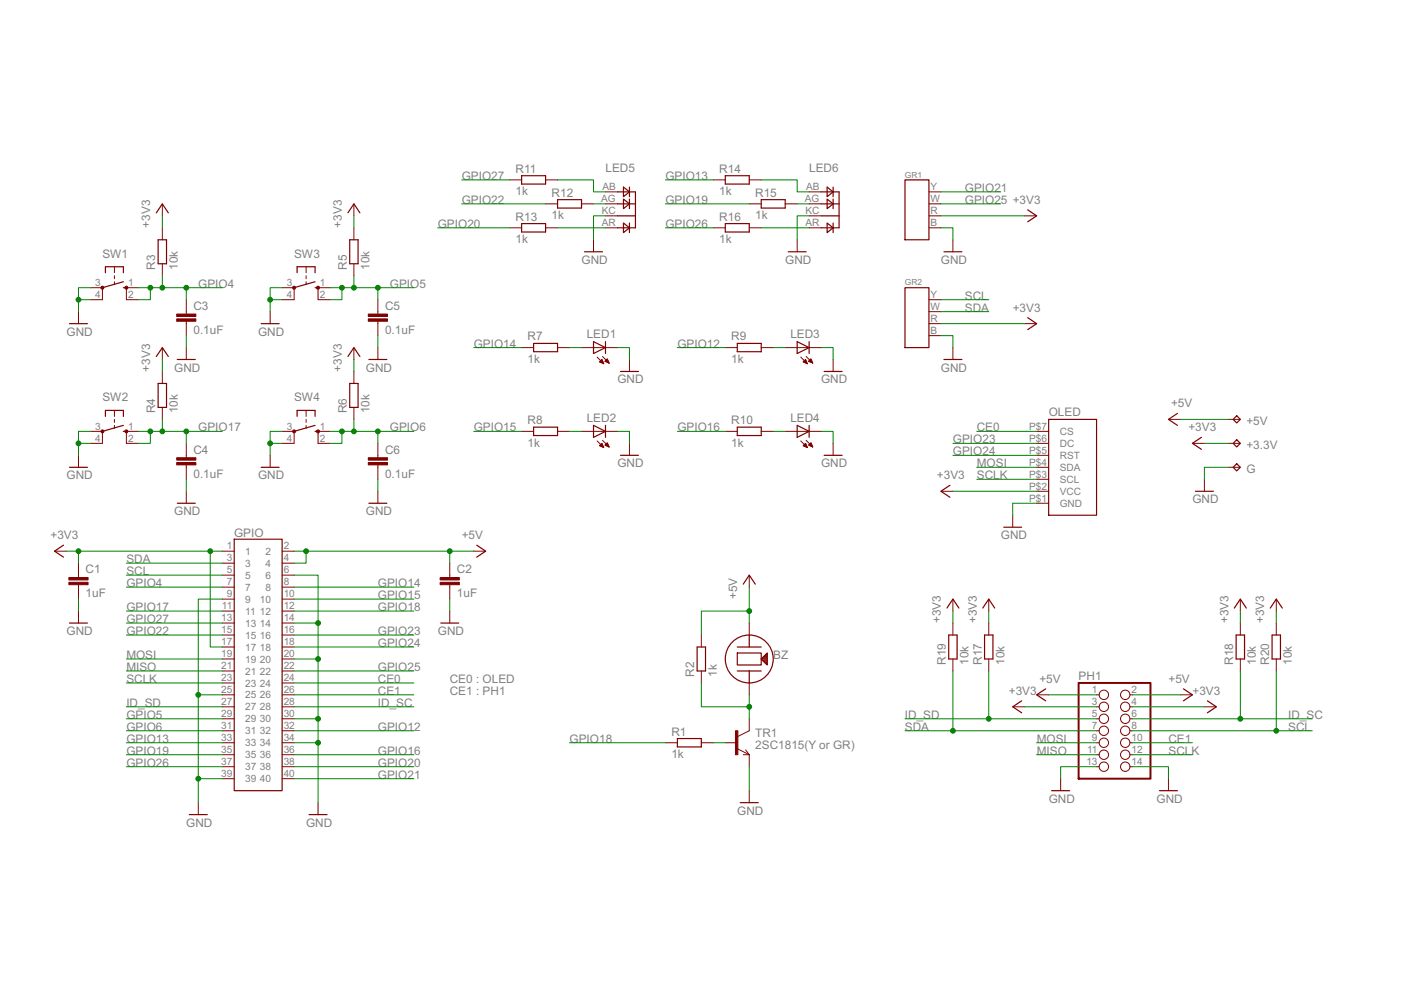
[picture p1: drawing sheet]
<svg xmlns="http://www.w3.org/2000/svg" width="297mm" height="210mm" viewBox="0 0 297 210" stroke-linecap="round" stroke-linejoin="round" font-family="sans-serif">
<g fill="none" stroke="#800000" stroke-width=".25">
<path d="M110.6 37.3h5.1v1.7h-5.1zM132.2 39.7l1.3 1-1.3 1zM133.5 39.7v2M153.8 37.3h5.1v1.7h-5.1zM175.4 39.7l1.2 1-1.2 1zM176.6 39.7v2M191.9 38.1h5.1v12.7h-5.1zM22.4 57.8v-1.2h3.8v1.2M26.2 59.7l-4.5 1.3M33.1 45.1l1.3-1.9 1.3 1.9M33.5 50.8h1.8v5.1h-1.8zM63 57.8v-1.2h3.8v1.2"/>
<path d="M66.8 59.7l-4.4 1.3M73.8 45.1l1.2-1.9 1.3 1.9M74.1 50.8h1.8v5.1h-1.8zM110.6 47.4h5.1v1.8h-5.1zM118.2 42.3h5.1v1.8h-5.1zM123.9 53.4h3.8M130.9 40.7h3.8v7.6h-3.8M130.9 43.2h3.8M130.9 45.8h3.8M132.2 42.2l1.3 1-1.3 1zM132.2 47.3l1.3 1-1.3 1zM133.5 42.2v2"/>
<path d="M133.5 47.3v2M153.8 47.4h5.1v1.8h-5.1zM161.4 42.3h5.1v1.8h-5.1zM167.1 53.4h3.8M174.1 40.7h3.8v7.6h-3.8M174.1 43.2h3.8M174.1 45.8h3.8M175.4 42.2l1.2 1-1.2 1zM175.4 47.3l1.2 1-1.2 1zM176.6 42.2v2M176.6 47.3v2M200.1 53.4h3.8"/>
<path d="M217.9 44.5l1.9 1.3-1.9 1.2M14.7 68.6h3.8M26.2 61h.6M33.1 75.6l1.3-1.9 1.3 1.9M37.6 76.2h3.8M55.4 68.6h3.8M66.8 61h.6M73.8 75.6l1.2-1.9 1.3 1.9M78.2 76.2h3.8M113.1 72.8h5.1v1.8h-5.1zM125.8 72.4l2.6 1.3-2.6 1.3zM128.4 72.4v2.6"/>
<path d="M131.6 78.8h3.8M156.3 72.8h5.1v1.8h-5.1zM169 72.4l2.6 1.3-2.6 1.3zM171.6 72.4v2.6M174.7 78.8h3.8M191.9 61h5.1v12.7h-5.1zM200.1 76.2h3.8M217.9 67.4l1.9 1.2-1.9 1.3M14.7 99.1h3.8M22.4 88.3v-1.3h3.8v1.3M26.2 91.5h.6M26.2 90.2l-4.5 1.3"/>
<path d="M33.5 81.3h1.8v5.1h-1.8zM55.4 99.1h3.8M63 88.3v-1.3h3.8v1.3M66.8 90.2l-4.4 1.3M66.8 91.5h.6M74.1 81.3h1.8v5.1h-1.8zM113.1 90.6h5.1v1.8h-5.1zM125.8 90.2l2.6 1.3-2.6 1.2zM128.4 90.2v2.5M131.6 96.5h3.8M156.3 90.6h5.1v1.8h-5.1zM169 90.2l2.6 1.3-2.6 1.2z"/>
<path d="M171.6 90.2v2.5M174.7 96.5h3.8M222.3 88.9h10.2v20.3h-10.2zM249.6 87.7l-1.9 1.2 1.9 1.3M254.7 92.7l-1.9 1.3 1.9 1.3M262.2 88.2l.8 .7-.8 .8-.7-.8zM262.2 93.2l.8 .8-.8 .8-.7-.8zM262.2 98.3l.8 .8-.8 .7-.7-.7zM13.5 115.6l-1.9 1.3 1.9 1.2M37.6 106.7h3.8M49.7 114.3h10.1v53.3h-10.1zM78.2 106.7h3.8"/>
<path d="M101.1 115.6l1.9 1.3-1.9 1.2M201.4 102.9l-1.9 1.3 1.9 1.2M212.8 111.8h3.8M253.4 104.2h3.9M14.7 132.1h3.8M93.5 132.1h3.8M147.8 137.2h1.8v5.1h-1.8zM156.3 137.2h5.1M156.3 138.5h5.1v2.5h-5.1zM157.6 123.8l1.3-1.9 1.2 1.9M158.9 134.6v2.6M161.4 139.7l1.3-1.2v2.5z"/>
<path d="M161.4 139.7h1.3M161.6 139.9h1.1M161.6 139.5h1.1M161.9 139.2h.8M162.1 139h.6M162.3 138.8h.4M162.5 138.6h.2M200.8 128.9l1.2-1.9 1.3 1.9M201.1 134.6h1.8v5.1h-1.8zM208.4 128.9l1.2-1.9 1.3 1.9M208.7 134.6h1.8v5.1h-1.8zM261.7 128.9l1.3-1.9 1.2 1.9"/>
<path d="M262.1 134.6h1.8v5.1h-1.8zM269.3 128.9l1.3-1.9 1.3 1.9M269.7 134.6h1.8v5.1h-1.8zM143.6 156.6h5.1v1.8h-5.1zM156.3 142.3h5.1M158.9 142.3v2.5M161.8 140.1h.9M162 140.4h.7M162.2 140.6h.5M162.5 140.8h.2M216.6 148.6l-1.9 1.3 1.9 1.2M221.7 146.1l-1.9 1.2 1.9 1.3"/>
<path d="M250.9 146.1l1.9 1.2-1.9 1.3M256 148.6l1.9 1.3-1.9 1.2M40.1 172.7h3.8M65.5 172.7h3.8M157 170.2h3.8M223 167.6h3.8M245.8 167.6h3.8"/>
<circle cx="158.9" cy="139.7" r="5.1"/>
</g>
<g fill="none" stroke="#800000" stroke-width=".21">
<path d="M108.1 38.1h2.5M115.7 38.1h2.5M151.2 38.1h2.6M158.9 38.1h2.5M24.3 56.6v1.2M24.3 58.5v.6M24.3 59.7v.7M34.4 43.2v2.6M34.4 48.3v2.5M34.4 55.9v2.6M64.9 56.6v1.2M64.9 58.5v.6"/>
<path d="M64.9 59.7v.7M75 43.2v2.6M75 48.3v2.5M75 55.9v2.6M108.1 48.3h2.5M115.7 43.2h2.5M115.7 48.3h2.5M123.3 43.2h2.5M125.8 50.8v2.6M128.4 40.7h2.5M128.4 43.2h2.5M128.4 45.8h2.5"/>
<path d="M128.4 48.3h2.5M151.2 48.3h2.6M158.9 43.2h2.5M158.9 48.3h2.5M166.5 43.2h2.5M169 50.8v2.6M171.6 40.7h2.5M171.6 43.2h2.5M171.6 45.8h2.5M171.6 48.3h2.5M197 40.7h2.5M197 43.2h2.5"/>
<path d="M197 45.8h2.5M197 48.3h2.5M202 50.8v2.6M217.3 45.8h2.5M16.6 66.1v2.5M19.2 61h2.5v2.5h-2.5M29.3 61h-2.5v2.5h2.5M34.4 73.7v2.5M34.4 78.8v2.5M39.5 63.5v3.1M39.5 68.1v3.1M39.5 73.7v2.5"/>
<path d="M57.3 66.1v2.5M59.8 61h2.6v2.5h-2.6M70 61h-2.6v2.5h2.6M75 73.7v2.5M75 78.8v2.5M80.1 63.5v3.1M80.1 68.1v3.1M80.1 73.7v2.5M110.6 73.7h2.5M118.2 73.7h2.6M123.3 73.7h7.6M126.6 75.7l1.4 1.4"/>
<path d="M127.1 76.7h.7M127.1 76.7l.5-.5 .4 .9zM127.2 76.6h.6M127.4 76.5h.3M127.4 76.9h.5M127.5 76.4h.2M127.6 76.2h.1M127.7 77h.2M127.7 75.6l1.4 1.4M128 77.1h.1M128.2 76.6h.8M128.4 76.5h.5"/>
<path d="M128.5 76.4h.4M128.5 76.7h.5M128.6 76.2h.2M128.7 76.1h.1M128.8 76.1l.3 .9-.9-.4zM128.8 76.9h.3M129.1 77h.1M133.5 76.2v2.6M153.8 73.7h2.5M161.4 73.7h2.5M166.5 73.7h7.6M169.8 75.7l1.4 1.4"/>
<path d="M170.3 76.7h.7M170.4 76.6h.6M170.5 76.5h.4M170.6 76.9h.4M170.6 76.4h.3M170.8 76.2h.1M170.8 76.2l.4 .9-.9-.4zM170.8 77h.3M170.9 75.6l1.4 1.4M171.1 77.1h.1M171.4 76.6h.7M171.5 76.5h.6"/>
<path d="M171.7 76.4h.3M171.7 76.7h.5M171.8 76.2h.2M171.9 76.1h.1M171.9 76.1l.4 .9-.9-.4zM172 76.9h.3M172.3 77h.1M176.6 76.2v2.6M197 63.5h2.5M197 66.1h2.5M197 68.6h2.5M197 71.2h2.5"/>
<path d="M202 73.7v2.5M217.3 68.6h2.5M16.6 96.5v2.6M19.2 91.5h2.5v2.5h-2.5M24.3 87v1.3M24.3 88.9v.7M24.3 90.2v.6M29.3 91.5h-2.5v2.5h2.5M34.4 86.4v2.5M39.5 94v3M39.5 98.6v3M57.3 96.5v2.6"/>
<path d="M59.8 91.5h2.6v2.5h-2.6M64.9 87v1.3M64.9 88.9v.7M64.9 90.2v.6M70 91.5h-2.6v2.5h2.6M75 86.4v2.5M80.1 94v3M80.1 98.6v3M110.6 91.5h2.5M118.2 91.5h2.6M123.3 91.5h7.6M126.6 93.5l1.4 1.4"/>
<path d="M127.1 94.5l.5-.5 .4 .9zM127.1 94.5h.7M127.3 94.6h.6M127.3 94.3h.5M127.4 94.2h.3M127.5 94.1h.2M127.6 94.7h.3M127.7 93.4l1.4 1.4M127.8 94.8h.2M128.2 94.4l.6-.5 .3 .9zM128.3 94.3h.6M128.4 94.2h.5"/>
<path d="M128.4 94.5h.6M128.5 94.1h.4M128.7 94h.1M128.7 94.6h.4M129 94.7h.1M133.5 94v2.5M153.8 91.5h2.5M161.4 91.5h2.5M166.5 91.5h7.6M169.8 93.5l1.4 1.4M170.3 94.5h.7M170.5 94.6h.5"/>
<path d="M170.5 94.3h.4M170.6 94.2h.3M170.7 94.1h.1M170.7 94.7h.4M170.8 94l.4 .9-.9-.4zM170.9 93.4l1.4 1.4M171 94.8h.1M171.4 94.4l.5-.5 .4 .9zM171.5 94.3h.6M171.6 94.2h.5M171.6 94.5h.6M171.7 94.1h.3"/>
<path d="M171.8 94h.2M171.9 94.6h.3M172.2 94.7h.1M176.6 94v2.5M219.8 91.5h2.5M219.8 94h2.5M219.8 99.1h2.5M219.8 96.5h2.5M247.7 88.9h2.6M252.8 94h2.6M260.4 94h2.6M260.4 99.1h2.6"/>
<path d="M260.4 88.9h2.6M11.6 116.9h2.5M16.6 119.4v3M39.5 104.2v2.5M47.1 116.9h2.6M47.1 119.4h2.6M59.8 116.9h2.6M59.8 119.4h2.6M80.1 104.2v2.5M95.4 119.4v3M100.4 116.9h2.6M199.5 104.2h2.5"/>
<path d="M214.7 109.2v2.6M219.8 106.7h2.5M219.8 104.2h2.5M219.8 101.6h2.5M255.4 101.6v2.6M16.6 124v3M16.6 129.6v2.5M47.1 121.9h2.6M47.1 124.5h2.6M47.1 127h2.6M47.1 129.6h2.6M47.1 132.1h2.6"/>
<path d="M47.1 134.6h2.6M47.1 137.2h2.6M47.1 139.7h2.6M59.8 121.9h2.6M59.8 124.5h2.6M59.8 127h2.6M59.8 129.6h2.6M59.8 132.1h2.6M59.8 134.6h2.6M59.8 137.2h2.6M59.8 139.7h2.6M95.4 124v3"/>
<path d="M95.4 129.6v2.5M148.7 134.6v2.6M158.9 121.9v2.6M158.9 132.1v2.5M202 127v2.6M202 132.1v2.5M202 139.7v2.6M209.6 127v2.6M209.6 132.1v2.5M209.6 139.7v2.6M263 127v2.6M263 132.1v2.5"/>
<path d="M263 139.7v2.6M270.6 127v2.6M270.6 132.1v2.5M270.6 139.7v2.6M47.1 142.3h2.6M47.1 144.8h2.6M47.1 147.3h2.6M47.1 149.9h2.6M47.1 152.4h2.6M47.1 154.9h2.6M47.1 157.5h2.6M59.8 142.3h2.6"/>
<path d="M59.8 144.8h2.6M59.8 147.3h2.6M59.8 149.9h2.6M59.8 152.4h2.6M59.8 154.9h2.6M59.8 157.5h2.6M141.1 157.5h2.5M148.7 142.3v2.5M148.7 157.5h2.5M153.8 157.5h2.5M156.3 158.8l2.6 1.2v2.6M158.1 159l.8 1h-1.3"/>
<path d="M158.9 144.8v2.5M158.9 152.4v2.5l-2.6 1.3M214.7 149.9h2.6M219.8 147.3h2.5M232.5 147.3h.6M232.5 149.9h.6M232.5 152.4h.6M232.5 154.9h.6M232.5 157.5h.6M239.6 147.3h.5M239.6 149.9h.5M239.6 152.4h.5"/>
<path d="M239.6 154.9h.5M239.6 157.5h.5M250.3 147.3h2.5M255.4 149.9h2.5M42 170.2v2.5M47.1 160h2.6M47.1 162.6h2.6M47.1 165.1h2.6M59.8 160h2.6M59.8 162.6h2.6M59.8 165.1h2.6M67.4 170.2v2.5"/>
<path d="M158.9 167.6v2.6M224.9 165.1v2.5M232.5 160h.6M232.5 162.6h.6M239.6 160h.5M239.6 162.6h.5M247.7 165.1v2.5"/>
<circle cx="234" cy="157.5" r=".99"/>
<circle cx="234" cy="147.3" r=".99"/>
<circle cx="234" cy="149.9" r=".99"/>
<circle cx="234" cy="152.4" r=".99"/>
<circle cx="234" cy="154.9" r=".99"/>
<circle cx="238.6" cy="147.3" r=".99"/>
<circle cx="238.6" cy="149.9" r=".99"/>
<circle cx="238.6" cy="152.4" r=".99"/>
<circle cx="238.6" cy="154.9" r=".99"/>
<circle cx="238.6" cy="157.5" r=".99"/>
<circle cx="234" cy="160" r=".99"/>
<circle cx="234" cy="162.6" r=".99"/>
<circle cx="238.6" cy="160" r=".99"/>
<circle cx="238.6" cy="162.6" r=".99"/>
</g>
<g fill="#800000" stroke="#800000" stroke-width=".21">
<path d="M67.2 60.8h.5v.4h-.5z" fill-rule="evenodd"/>
<path d="M67.2 91.2h.5v.5h-.5z" fill-rule="evenodd"/>
<circle cx="21.7" cy="61" r=".33"/>
<circle cx="26.8" cy="61" r=".33"/>
<circle cx="21.7" cy="91.5" r=".33"/>
<circle cx="26.8" cy="91.5" r=".33"/>
<circle cx="62.4" cy="61" r=".33"/>
<circle cx="62.3" cy="91.5" r=".33"/>
</g>
<path d="M228.7 144.8h15.2v20.3h-15.2z" fill="none" stroke="#800000" stroke-width=".42"/>
<g fill="#800000" stroke="#800000" stroke-width=".21">
<path d="M155.9 154.9h.5v5.1h-.5z"/>
<path d="M14.6 123.5h4.1v.5h-4.1z"/>
<path d="M14.6 122.4h4.1v.6h-4.1z"/>
<path d="M93.3 123.5h4.1v.5h-4.1z"/>
<path d="M93.3 122.4h4.1v.6h-4.1z"/>
<path d="M37.5 67.6h4v.5h-4z"/>
<path d="M37.5 66.6h4v.5h-4z"/>
<path d="M37.5 98.1h4v.5h-4z"/>
<path d="M37.5 97h4v.6h-4z"/>
<path d="M78.1 67.6h4v.5h-4z"/>
<path d="M78.1 66.6h4v.5h-4z"/>
<path d="M78.1 98.1h4v.5h-4z"/>
<path d="M78.1 97h4v.6h-4z"/>
</g>
<g fill="none" stroke="#008000" stroke-width=".21">
<path d="M97.9 38.1h10.2M118.2 38.1h7.6v2.6h2.6M141.1 38.1h10.1M161.4 38.1h7.6v2.6h2.6M34.4 45.8v2.5M34.4 58.5v2.5M75 45.8v2.5M75 58.5v2.5M92.8 48.3h15.3M97.9 43.2h17.8M118.2 48.3h10.2M125.8 43.2h2.6"/>
<path d="M128.4 45.8h-2.6v5M141.1 43.2h17.8M141.1 48.3h10.1M161.4 48.3h10.2M169 43.2h2.6M171.6 45.8h-2.6v5M199.5 48.3h2.5v2.5M199.5 43.2h12.7M199.5 40.7h12.7M199.5 45.8h17.8M16.6 63.5h2.6M19.2 61h-2.6v5.1"/>
<path d="M29.3 61h17.8M31.9 61v2.5h-2.6M34.4 76.2v2.6M39.5 61v2.5M39.5 71.2v2.5M57.3 63.5h2.5M59.8 61h-2.5v5.1M70 61h17.7M72.5 61v2.5h-2.5M75 76.2v2.6M80.1 61v2.5M80.1 71.2v2.5"/>
<path d="M100.4 73.7h10.2M120.8 73.7h2.5M130.9 73.7h2.6v2.5M143.6 73.7h10.2M163.9 73.7h2.6M174.1 73.7h2.5v2.5M199.5 71.2h2.5v2.5M199.5 63.5h10.1M199.5 66.1h10.1M199.5 68.6h17.8M16.6 94h2.6M19.2 91.5h-2.6v5"/>
<path d="M29.3 91.5h17.8M31.9 91.5v2.5h-2.6M34.4 88.9v2.6M39.5 91.5v2.5M57.3 94h2.5M59.8 91.5h-2.5v5M70 91.5h17.7M72.5 91.5v2.5h-2.5M75 88.9v2.6M80.1 91.5v2.5M100.4 91.5h10.2M120.8 91.5h2.5"/>
<path d="M130.9 91.5h2.6v2.5M143.6 91.5h10.2M163.9 91.5h2.6M174.1 91.5h2.5v2.5M202 94h17.8M202 96.5h17.8M207.1 99.1h12.7M207.1 91.5h12.7M250.3 88.9h10.1M255.4 94h5M260.4 99.1h-5v2.5M14.1 116.9h33"/>
<path d="M16.6 116.9v2.5M26.8 119.4h20.3M39.5 101.6v2.6M44.6 116.9v20.3h2.5M62.4 116.9h38M64.9 116.9v2.5h-2.5M80.1 101.6v2.6M95.4 116.9v2.5M202 104.2h17.8M207.1 101.6h12.7M219.8 106.7h-5.1v2.5M16.6 127v2.6"/>
<path d="M26.8 132.1h20.3M26.8 139.7h20.3M26.8 121.9h20.3M26.8 124.5h20.3M26.8 129.6h20.3M26.8 134.6h20.3M47.1 127h-5.1v43.2M62.4 121.9h5v48.3M62.4 132.1h5M62.4 139.7h5M62.4 124.5h25.3M62.4 129.6h25.3"/>
<path d="M62.4 134.6h25.3M62.4 127h25.3M62.4 137.2h25.3M95.4 127v2.6M158.9 132.1v-2.5h-10.2v5M158.9 124.5v5.1M202 129.6v2.5M209.6 129.6v2.5M263 129.6v2.5M270.6 129.6v2.5M26.8 152.4h20.3M26.8 157.5h20.3"/>
<path d="M26.8 149.9h20.3M26.8 142.3h20.3M26.8 144.8h20.3M26.8 154.9h20.3M42 147.3h5.1M62.4 147.3h25.3M62.4 152.4h5M62.4 157.5h5M62.4 149.9h25.3M62.4 142.3h25.3M62.4 144.8h25.3M62.4 154.9h25.3"/>
<path d="M120.8 157.5h20.3M148.7 144.8v5.1h10.2v-2.6M151.2 157.5h2.6M158.9 149.9v2.5M191.9 154.9h40.6M191.9 152.4h40.6M202 142.3v12.6M209.6 142.3v10.1M217.3 149.9h15.2M219.8 157.5h12.7M222.3 147.3h10.2M240.1 147.3h10.2"/>
<path d="M240.1 154.9h38.1M240.1 152.4h38.1M240.1 157.5h12.7M240.1 149.9h15.3M263 142.3v10.1M270.6 142.3v12.6M26.8 160h20.3M26.8 162.6h20.3M42 165.1h5.1M62.4 165.1h25.3M62.4 160h25.3M62.4 162.6h25.3"/>
<path d="M158.9 162.6v5M219.8 160h12.7M232.5 162.6h-7.6v2.5M240.1 162.6h7.6v2.5M240.1 160h12.7"/>
</g>
<g fill="#008000" stroke="#008000" stroke-width=".21">
<circle cx="42" cy="165.1" r=".51"/>
<circle cx="42" cy="147.3" r=".51"/>
<circle cx="67.4" cy="157.5" r=".51"/>
<circle cx="67.4" cy="152.4" r=".51"/>
<circle cx="67.4" cy="139.7" r=".51"/>
<circle cx="67.4" cy="132.1" r=".51"/>
<circle cx="16.6" cy="63.5" r=".51"/>
<circle cx="16.6" cy="94" r=".51"/>
<circle cx="57.3" cy="63.5" r=".51"/>
<circle cx="57.3" cy="94" r=".51"/>
<circle cx="158.9" cy="149.9" r=".51"/>
<circle cx="158.9" cy="129.6" r=".51"/>
<circle cx="64.9" cy="116.9" r=".51"/>
<circle cx="95.4" cy="116.9" r=".51"/>
<circle cx="44.6" cy="116.9" r=".51"/>
<circle cx="16.6" cy="116.9" r=".51"/>
<circle cx="202" cy="154.9" r=".51"/>
<circle cx="270.6" cy="154.9" r=".51"/>
<circle cx="31.9" cy="61" r=".51"/>
<circle cx="34.4" cy="61" r=".51"/>
<circle cx="39.5" cy="61" r=".51"/>
<circle cx="31.9" cy="91.5" r=".51"/>
<circle cx="34.4" cy="91.5" r=".51"/>
<circle cx="39.5" cy="91.5" r=".51"/>
<circle cx="209.6" cy="152.4" r=".51"/>
<circle cx="72.5" cy="61" r=".51"/>
<circle cx="75" cy="61" r=".51"/>
<circle cx="80.1" cy="61" r=".51"/>
<circle cx="72.5" cy="91.5" r=".51"/>
<circle cx="75" cy="91.5" r=".51"/>
<circle cx="80.1" cy="91.5" r=".51"/>
<circle cx="263" cy="152.4" r=".51"/>
</g>
<g font-size="2.8" fill="#808080">
<text x="97.9" y="38.1">GPIO27</text>
<text x="109.3" y="36.6">R11</text>
<text x="109.3" y="41.4">1k</text>
<text x="116.9" y="41.7">R12</text>
<text x="128.4" y="36.4">LED5</text>
<text x="141.1" y="38.1">GPIO13</text>
<text x="152.5" y="36.6">R14</text>
<text x="152.5" y="41.4">1k</text>
<text x="160.1" y="41.7">R15</text>
<text x="171.6" y="36.4">LED6</text>
<text x="204.6" y="40.7">GPIO21</text>
<text x="97.9" y="43.2">GPIO22</text>
<text x="109.3" y="46.8">R13</text>
<text x="116.9" y="46.5">1k</text>
<text x="141.1" y="43.2">GPIO19</text>
<text x="152.5" y="46.8">R16</text>
<text x="160.1" y="46.5">1k</text>
<text x="204.6" y="43.2">GPIO25 +3V3</text>
<text x="31.9" y="48.3" transform="rotate(-90 31.9 48.3)">+3V3</text>
<text x="72.5" y="48.3" transform="rotate(-90 72.5 48.3)">+3V3</text>
<text x="92.8" y="48.3">GPIO20</text>
<text x="109.3" y="51.6">1k</text>
<text x="141.1" y="48.3">GPIO26</text>
<text x="152.5" y="51.6">1k</text>
<text x="21.7" y="54.6">SW1</text>
<text x="32.9" y="57.2" transform="rotate(-90 32.9 57.2)">R3</text>
<text x="37.7" y="57.2" transform="rotate(-90 37.7 57.2)">10k</text>
<text x="62.3" y="54.6">SW3</text>
<text x="73.5" y="57.2" transform="rotate(-90 73.5 57.2)">R5</text>
<text x="78.3" y="57.2" transform="rotate(-90 78.3 57.2)">10k</text>
<text x="123.3" y="55.9">GND</text>
<text x="166.5" y="55.9">GND</text>
<text x="199.5" y="55.9">GND</text>
<text x="41" y="65.7">C3</text>
<text x="42" y="61">GPIO4</text>
<text x="81.6" y="65.7">C5</text>
<text x="82.7" y="61">GPIO5</text>
<text x="204.6" y="63.5">SCL</text>
<text x="14.1" y="71.2">GND</text>
<text x="41" y="70.8">0.1uF</text>
<text x="54.7" y="71.2">GND</text>
<text x="81.6" y="70.8">0.1uF</text>
<text x="124.4" y="71.7">LED1</text>
<text x="167.6" y="71.7">LED3</text>
<text x="204.6" y="66.1">SDA</text>
<text x="214.7" y="66.1">+3V3</text>
<text x="100.4" y="73.7">GPIO14</text>
<text x="111.9" y="77">1k</text>
<text x="111.9" y="72.2">R7</text>
<text x="143.6" y="73.7">GPIO12</text>
<text x="155" y="77">1k</text>
<text x="155" y="72.2">R9</text>
<text x="31.9" y="78.8" transform="rotate(-90 31.9 78.8)">+3V3</text>
<text x="36.9" y="78.8">GND</text>
<text x="72.5" y="78.8" transform="rotate(-90 72.5 78.8)">+3V3</text>
<text x="77.6" y="78.8">GND</text>
<text x="130.9" y="81.3">GND</text>
<text x="174.1" y="81.3">GND</text>
<text x="199.5" y="78.8">GND</text>
<text x="21.7" y="85.1">SW2</text>
<text x="32.9" y="87.7" transform="rotate(-90 32.9 87.7)">R4</text>
<text x="37.7" y="87.7" transform="rotate(-90 37.7 87.7)">10k</text>
<text x="62.3" y="85.1">SW4</text>
<text x="73.5" y="87.7" transform="rotate(-90 73.5 87.7)">R6</text>
<text x="78.3" y="87.7" transform="rotate(-90 78.3 87.7)">10k</text>
<text x="111.9" y="90">R8</text>
<text x="124.4" y="89.4">LED2</text>
<text x="155" y="90">R10</text>
<text x="167.6" y="89.4">LED4</text>
<text x="222.3" y="88.2">OLED</text>
<text x="248.3" y="86.4">+5V</text>
<text x="42" y="91.5">GPIO17</text>
<text x="82.7" y="91.5">GPIO6</text>
<text x="100.4" y="91.5">GPIO15</text>
<text x="111.9" y="94.8">1k</text>
<text x="143.6" y="91.5">GPIO16</text>
<text x="155" y="94.8">1k</text>
<text x="202" y="94">GPIO23</text>
<text x="207.1" y="91.5">CE0</text>
<text x="252" y="91.5">+3V3</text>
<text x="264.2" y="90.2">+5V</text>
<text x="264.2" y="95.3">+3.3V</text>
<text x="14.1" y="101.6">GND</text>
<text x="41" y="101.2">0.1uF</text>
<text x="41" y="96.2">C4</text>
<text x="54.7" y="101.6">GND</text>
<text x="81.6" y="101.2">0.1uF</text>
<text x="81.6" y="96.2">C6</text>
<text x="130.9" y="99.1">GND</text>
<text x="174.1" y="99.1">GND</text>
<text x="198.6" y="101.6">+3V3</text>
<text x="202" y="96.5">GPIO24</text>
<text x="207.1" y="99.1">MOSI</text>
<text x="207.1" y="101.6">SCLK</text>
<text x="264.2" y="100.4">G</text>
<text x="252.8" y="106.7">GND</text>
<text x="36.9" y="109.2">GND</text>
<text x="49.6" y="113.8">GPIO</text>
<text x="77.6" y="109.2">GND</text>
<text x="10.7" y="114.3">+3V3</text>
<text x="26.8" y="119.4">SDA</text>
<text x="97.9" y="114.3">+5V</text>
<text x="212.2" y="114.3">GND</text>
<text x="18.2" y="121.6">C1</text>
<text x="26.8" y="121.9">SCL</text>
<text x="26.8" y="124.5">GPIO4</text>
<text x="80.1" y="124.5">GPIO14</text>
<text x="96.9" y="121.6">C2</text>
<text x="18.2" y="126.6">1uF</text>
<text x="26.8" y="129.6">GPIO17</text>
<text x="80.1" y="127">GPIO15</text>
<text x="80.1" y="129.6">GPIO18</text>
<text x="96.9" y="126.6">1uF</text>
<text x="156.3" y="127" transform="rotate(-90 156.3 127)">+5V</text>
<text x="14.1" y="134.6">GND</text>
<text x="26.8" y="132.1">GPIO27</text>
<text x="26.8" y="134.6">GPIO22</text>
<text x="80.1" y="134.6">GPIO23</text>
<text x="80.1" y="137.2">GPIO24</text>
<text x="92.8" y="134.6">GND</text>
<text x="199.5" y="132.1" transform="rotate(-90 199.5 132.1)">+3V3</text>
<text x="207.1" y="132.1" transform="rotate(-90 207.1 132.1)">+3V3</text>
<text x="260.4" y="132.1" transform="rotate(-90 260.4 132.1)">+3V3</text>
<text x="268.1" y="132.1" transform="rotate(-90 268.1 132.1)">+3V3</text>
<text x="26.8" y="139.7">MOSI</text>
<text x="26.8" y="142.3">MISO</text>
<text x="80.1" y="142.3">GPIO25</text>
<text x="147.2" y="143.5" transform="rotate(-90 147.2 143.5)">R2</text>
<text x="152" y="143.5" transform="rotate(-90 152 143.5)">1k</text>
<text x="163.9" y="139.7">BZ</text>
<text x="200.5" y="141" transform="rotate(-90 200.5 141)">R19</text>
<text x="205.3" y="141" transform="rotate(-90 205.3 141)">10k</text>
<text x="208.1" y="141" transform="rotate(-90 208.1 141)">R17</text>
<text x="212.9" y="141" transform="rotate(-90 212.9 141)">10k</text>
<text x="261.5" y="141" transform="rotate(-90 261.5 141)">R18</text>
<text x="266.3" y="141" transform="rotate(-90 266.3 141)">10k</text>
<text x="269.1" y="141" transform="rotate(-90 269.1 141)">R20</text>
<text x="273.9" y="141" transform="rotate(-90 273.9 141)">10k</text>
<text x="26.8" y="144.8">SCLK</text>
<text x="26.8" y="149.9">ID_SD</text>
<text x="80.1" y="144.8">CE0</text>
<text x="80.1" y="147.3">CE1</text>
<text x="80.1" y="149.9">ID_SC</text>
<text x="95.4" y="144.8">CE0 : OLED</text>
<text x="95.4" y="147.3">CE1 : PH1</text>
<text x="213.9" y="147.3">+3V3</text>
<text x="220.4" y="144.8">+5V</text>
<text x="228.7" y="144.2">PH1</text>
<text x="247.7" y="144.8">+5V</text>
<text x="252.8" y="147.3">+3V3</text>
<text x="26.8" y="152.4">GPIO5</text>
<text x="26.8" y="155">GPIO6</text>
<text x="80.1" y="155">GPIO12</text>
<text x="142.3" y="156">R1</text>
<text x="191.9" y="155">SDA</text>
<text x="191.9" y="152.4">ID_SD</text>
<text x="273.1" y="155">SCL</text>
<text x="273.1" y="152.4">ID_SC</text>
<text x="26.8" y="157.5">GPIO13</text>
<text x="26.8" y="160">GPIO19</text>
<text x="80.1" y="160">GPIO16</text>
<text x="120.8" y="157.5">GPIO18</text>
<text x="142.3" y="160.8">1k</text>
<text x="160.1" y="156.2">TR1</text>
<text x="160.1" y="158.8">2SC1815(Y or GR)</text>
<text x="219.8" y="157.5">MOSI</text>
<text x="219.8" y="160">MISO</text>
<text x="247.7" y="160">SCLK</text>
<text x="247.7" y="157.5">CE1</text>
<text x="26.8" y="162.6">GPIO26</text>
<text x="80.1" y="162.6">GPIO20</text>
<text x="80.1" y="165.1">GPIO21</text>
<text x="156.3" y="172.7">GND</text>
<text x="222.4" y="170.2">GND</text>
<text x="245.2" y="170.2">GND</text>
<text x="39.5" y="175.3">GND</text>
<text x="64.9" y="175.3">GND</text>
</g>
<g font-size="2.4" fill="#808080">
<text x="127.7" y="40.3">AB</text>
<text x="170.9" y="40.3">AB</text>
<text x="197.3" y="40.3">Y</text>
<text x="127.5" y="42.9">AG</text>
<text x="127.6" y="45.4">KC</text>
<text x="127.6" y="47.9">AR</text>
<text x="170.6" y="42.9">AG</text>
<text x="170.8" y="45.4">KC</text>
<text x="170.8" y="47.9">AR</text>
<text x="197.3" y="42.9">W</text>
<text x="197.3" y="45.4">R</text>
<text x="197.3" y="47.9">B</text>
<text x="20.2" y="60.6">3</text>
<text x="20.2" y="63.2">4</text>
<text x="27.1" y="60.6">1</text>
<text x="27.1" y="63.2">2</text>
<text x="60.8" y="63.2">4</text>
<text x="60.8" y="60.6">3</text>
<text x="67.8" y="63.2">2</text>
<text x="67.8" y="60.6">1</text>
<text x="197.3" y="63.2">Y</text>
<text x="197.3" y="65.7">W</text>
<text x="197.3" y="68.3">R</text>
<text x="197.3" y="70.8">B</text>
<text x="20.2" y="93.7">4</text>
<text x="20.2" y="91.1">3</text>
<text x="27.1" y="93.7">2</text>
<text x="27.1" y="91.1">1</text>
<text x="60.8" y="93.7">4</text>
<text x="60.8" y="91.1">3</text>
<text x="67.8" y="93.7">2</text>
<text x="67.8" y="91.1">1</text>
<text x="218.2" y="93.7">P$6</text>
<text x="218.2" y="91.1">P$7</text>
<text x="224.7" y="94.8">DC</text>
<text x="224.7" y="92.2">CS</text>
<text x="218.2" y="101.3">P$3</text>
<text x="218.2" y="98.7">P$4</text>
<text x="218.2" y="96.2">P$5</text>
<text x="224.7" y="99.8">SDA</text>
<text x="224.7" y="97.3">RST</text>
<text x="218.2" y="106.3">P$1</text>
<text x="218.2" y="103.8">P$2</text>
<text x="224.7" y="107.5">GND</text>
<text x="224.7" y="104.9">VCC</text>
<text x="224.7" y="102.4">SCL</text>
<text x="48.1" y="119">3</text>
<text x="48.1" y="116.5">1</text>
<text x="52" y="117.6">1</text>
<text x="56.3" y="117.6">2</text>
<text x="60.2" y="119">4</text>
<text x="60.2" y="116.5">2</text>
<text x="48.1" y="124.1">7</text>
<text x="48.1" y="121.6">5</text>
<text x="52" y="125.2">7</text>
<text x="52" y="122.7">5</text>
<text x="52" y="120.2">3</text>
<text x="56.3" y="125.2">8</text>
<text x="56.3" y="122.7">6</text>
<text x="56.3" y="120.2">4</text>
<text x="60.2" y="124.1">8</text>
<text x="60.2" y="121.6">6</text>
<text x="46.9" y="131.7">13</text>
<text x="47.1" y="129.2">11</text>
<text x="48.1" y="126.7">9</text>
<text x="52" y="130.3">11</text>
<text x="52" y="127.8">9</text>
<text x="55.1" y="127.8">10</text>
<text x="55.1" y="130.3">12</text>
<text x="60.2" y="126.7">10</text>
<text x="60.2" y="129.2">12</text>
<text x="60.2" y="131.7">14</text>
<text x="46.9" y="134.3">15</text>
<text x="46.9" y="136.8">17</text>
<text x="52" y="132.9">13</text>
<text x="52" y="135.4">15</text>
<text x="52" y="137.9">17</text>
<text x="55.1" y="132.9">14</text>
<text x="55.1" y="135.4">16</text>
<text x="55.1" y="137.9">18</text>
<text x="60.2" y="134.3">16</text>
<text x="60.2" y="136.8">18</text>
<text x="46.9" y="139.4">19</text>
<text x="46.9" y="141.9">21</text>
<text x="52" y="140.5">19</text>
<text x="52" y="143">21</text>
<text x="55.1" y="140.5">20</text>
<text x="55.1" y="143">22</text>
<text x="60.2" y="139.4">20</text>
<text x="60.2" y="141.9">22</text>
<text x="46.9" y="144.4">23</text>
<text x="46.9" y="147">25</text>
<text x="46.9" y="149.5">27</text>
<text x="52" y="145.6">23</text>
<text x="52" y="148.1">25</text>
<text x="55.1" y="145.6">24</text>
<text x="55.1" y="148.1">26</text>
<text x="60.2" y="144.4">24</text>
<text x="60.2" y="147">26</text>
<text x="60.2" y="149.5">28</text>
<text x="231.5" y="147">1</text>
<text x="231.5" y="149.5">3</text>
<text x="239.9" y="147">2</text>
<text x="239.9" y="149.5">4</text>
<text x="46.9" y="152.1">29</text>
<text x="46.9" y="154.6">31</text>
<text x="52" y="150.6">27</text>
<text x="52" y="153.2">29</text>
<text x="52" y="155.7">31</text>
<text x="55.1" y="150.6">28</text>
<text x="55.1" y="153.2">30</text>
<text x="55.1" y="155.7">32</text>
<text x="60.2" y="152.1">30</text>
<text x="60.2" y="154.6">32</text>
<text x="231.5" y="152.1">5</text>
<text x="231.5" y="154.6">7</text>
<text x="239.9" y="152.1">6</text>
<text x="239.9" y="154.6">8</text>
<text x="46.9" y="157.1">33</text>
<text x="46.9" y="159.7">35</text>
<text x="52" y="158.3">33</text>
<text x="52" y="160.8">35</text>
<text x="55.1" y="158.3">34</text>
<text x="55.1" y="160.8">36</text>
<text x="60.2" y="157.1">34</text>
<text x="60.2" y="159.7">36</text>
<text x="230.5" y="159.7">11</text>
<text x="231.5" y="157.1">9</text>
<text x="239.9" y="157.1">10</text>
<text x="239.9" y="159.7">12</text>
<text x="46.9" y="162.2">37</text>
<text x="46.9" y="164.8">39</text>
<text x="52" y="163.3">37</text>
<text x="52" y="165.9">39</text>
<text x="55.1" y="163.3">38</text>
<text x="55.1" y="165.9">40</text>
<text x="60.2" y="162.2">38</text>
<text x="60.2" y="164.8">40</text>
<text x="230.3" y="162.2">13</text>
<text x="239.9" y="162.2">14</text>
</g>
<g font-size="2" fill="#808080">
<text x="191.9" y="37.6">GR1</text>
<text x="191.9" y="60.5">GR2</text>
</g>
</svg>
